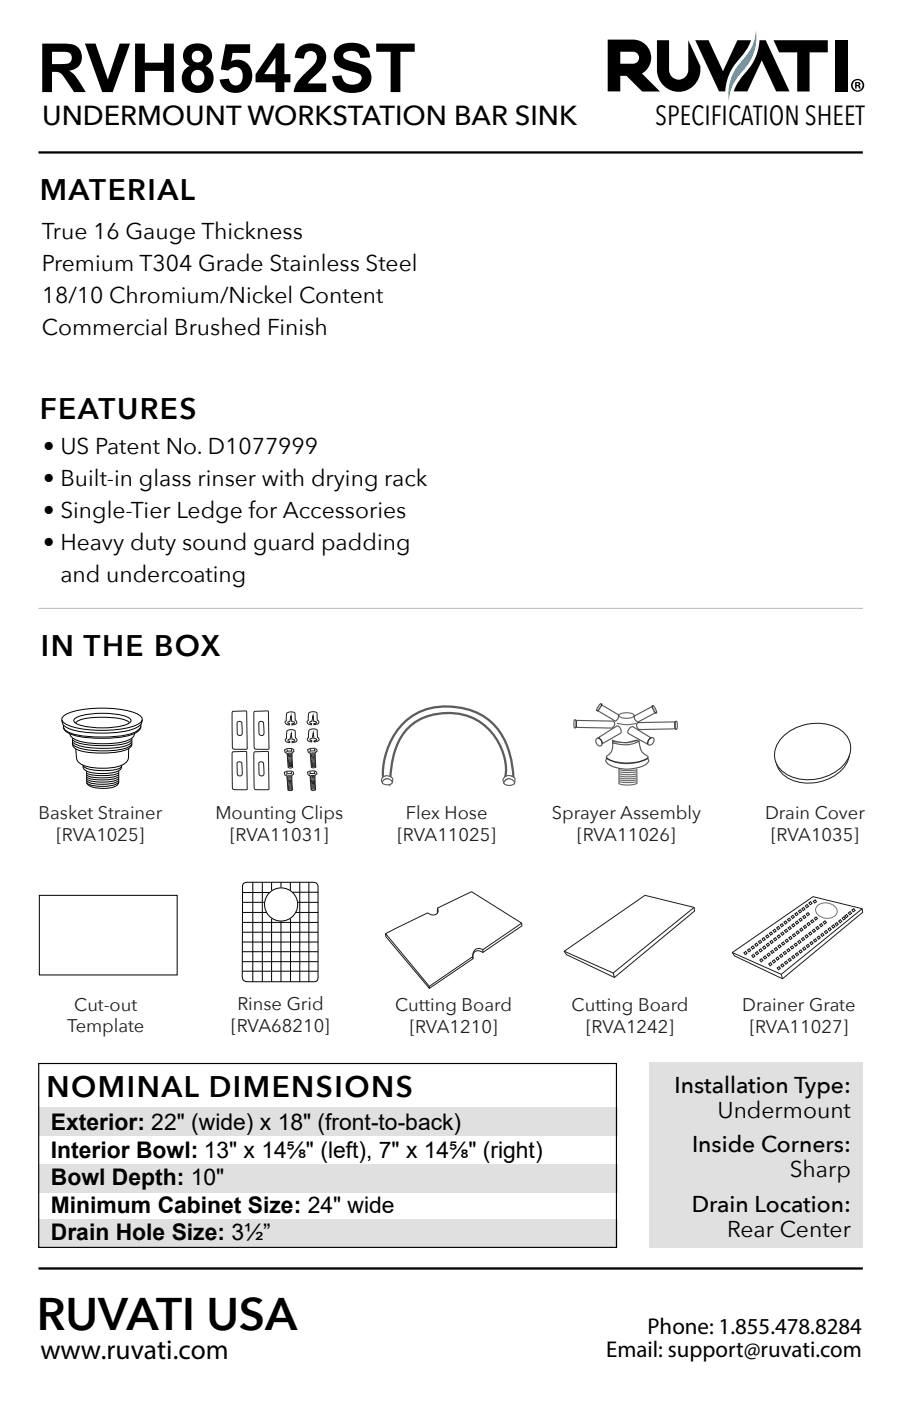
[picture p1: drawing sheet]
<svg xmlns="http://www.w3.org/2000/svg" width="140mm" height="216mm" viewBox="0 0 140 216" stroke-linecap="round" stroke-linejoin="round" font-family="sans-serif">
<!-- layer: Header/Footer -->
<g fill="#000">
<path d="M95.6 8v1.8h2a.92 .92 0 0 0 .9-.9 .92 .92 0 0 0-.9-.9zM93.7 6.1h3.9a2.79 2.79 0 0 1 2.7 2.1 2.79 2.79 0 0 1-1.3 3.1l2.8 2.8h-2.8l-2.4-2.4h-1v2.4h-1.9z" fill-rule="evenodd"/>
<path d="M101.3 6.2h1.9v4.6a1.48 1.48 0 0 0 1.4 1.5 1.48 1.48 0 0 0 1.5-1.5v-4.6l1.9 4a3.6 3.6 0 0 1-1 3 3.3 3.3 0 0 1-4.7 0 3.4 3.4 0 0 1-1-2.4z" fill-rule="evenodd"/>
<path d="M107.2 6.2h2.1l2.2 4.8 2.2-4.8h2.1a12.9 12.9 0 0 1-2.4 3.6l-.6 .9-.5 1.1-.3 1.1-.2 1.2h-.9z" fill-rule="evenodd"/>
<path d="M117.1 6.2h1l3.6 7.9h-2l-2.2-4.8-2.3 4.8h-2.1a12.9 12.9 0 0 1 2.4-3.6l.1-.2a7.6 7.6 0 0 0 1.5-4.1z" fill-rule="evenodd"/>
<path d="M119.3 6.2h8.3v1.9h-2.8v6h-1.9v-6h-2.8z" fill-rule="evenodd"/>
<path d="M128.8 6.2h1.9v7.9h-1.9z" fill-rule="evenodd"/>
</g>
<path d="M116.6 4.7a7.7 7.7 0 0 1-2.4 6.6 6.7 6.7 0 0 0-1.8 4.3 7.7 7.7 0 0 1 2.3-6.6 6.7 6.7 0 0 0 1.9-4.3z" fill-rule="evenodd" fill="#00aeef"/>
<path d="M132.1 12.8v.3h.3v-.2zM131.9 12.7h.7l.1 .2-.2 .3 .2 .5h-.2l-.2-.4h-.1h-.1v.4h-.2zM131.5 13.2a.78 .78 0 0 0 1.5 0 .78 .78 0 0 0-1.5 0zM131.2 13.1a1.05 1.05 0 0 1 2.1 0 1.05 1.05 0 0 1-2.1 0z" fill="#000"/>
<path d="M5.9 23.5h127.1M5.9 195.5h127.1" fill="none" stroke="#000" stroke-width=".35"/>
<path d="M5.9 93.8h127.1" fill="none" stroke="#bfbebe" stroke-width=".18"/>
<g fill="#e0e0e0">
<path d="M5.9 170.6h89.3v4.4h-89.3z"/>
<path d="M5.9 179.4h89.3v4.4h-89.3z"/>
<path d="M100.1 163.7h32.9v28.7h-32.9z"/>
<path d="M5.9 187.9h89.3v4.4h-89.3z"/>
</g>
<path d="M6 163.9h89.1v28.3h-89.1z" fill="none" stroke="#000" stroke-width=".18"/>
<g fill="none" stroke="#000" stroke-width=".15">
<path d="M9.9 110.2a13.2 13.2 0 0 1 6.9-1 10 10 0 0 1 4.7 1l.3 .3 .1 .3a1.74 1.74 0 0 1-1.4 1.1 18 18 0 0 1-10.1-.2l-.8-.6-.1-.3 .1-.3zM11.2 113.8v.5a1.16 1.16 0 0 0 1 1.3 14.5 14.5 0 0 0 7.4-.1l.3-.2 .4-.4v-1.1M11.5 110.8a7.6 7.6 0 0 1 4.3-.9 7.6 7.6 0 0 1 4.3 .9l.1 .2a1.86 1.86 0 0 1-1.7 .9 13.2 13.2 0 0 1-6.7-.4l-.3-.2-.1-.3zM12.8 117.9a1.16 1.16 0 0 0 1 .6 9.3 9.3 0 0 0 4.7-.2l.3-.4M12.8 118.1a.68 .68 0 0 0 .4 .7 7.6 7.6 0 0 0 5.1 0 .64 .64 0 0 0 .4-.6M18.3 119.1a2.34 2.34 0 0 1-1.4 .4 7.8 7.8 0 0 1-3.5-.3M18.3 119.4a2.21 2.21 0 0 1-1.4 .4 7.1 7.1 0 0 1-3.5-.3M18.3 119.7a2.18 2.18 0 0 1-1.4 .4 6.9 6.9 0 0 1-3.5-.3M18.3 118.8v1.7l-.2 .4a4.1 4.1 0 0 1-3.2 .5 1.48 1.48 0 0 1-1.5-.8l-.1-1.7M19.8 115.4v1.5a1.45 1.45 0 0 1-.9 1 9.6 9.6 0 0 1-6.1 0 1.4 1.4 0 0 1-1-1l-.1-1.5M20 111.4l-.1-.1a2.78 2.78 0 0 0-1.6-.6 13 13 0 0 0-6.2 .4l-.5 .3M20.3 114a1.21 1.21 0 0 1-.9 .6 16.5 16.5 0 0 1-7.7-.2l-.5-.4"/>
<path d="M20.3 114.3a1.23 1.23 0 0 1-.9 .6 15.3 15.3 0 0 1-7.7-.2l-.5-.4M20.3 114.7a1.24 1.24 0 0 1-.9 .6 14.6 14.6 0 0 1-7.7-.2l-.5-.4M20.7 113.1a.86 .86 0 0 1-.5 .7 8.1 8.1 0 0 1-4.3 .8 7.8 7.8 0 0 1-4.9-1l-.2-.5M21.7 112a1.43 1.43 0 0 1-.9 1 17.1 17.1 0 0 1-9.3 .3 2.14 2.14 0 0 1-1.7-1.2M21.7 111.6a1.06 1.06 0 0 1-.8 1.2 11.4 11.4 0 0 1-5.2 .8 10.2 10.2 0 0 1-5.6-1.1 .73 .73 0 0 1-.3-.7M21.9 110.9v.2a1.53 1.53 0 0 1-1.4 1.3 19.5 19.5 0 0 1-9.5 0l-.6-.2a1.24 1.24 0 0 1-.9-1.3M6.1 138h21.2v12.2h-21.2zM18.3 120a2.11 2.11 0 0 1-1.4 .5 6.5 6.5 0 0 1-3.5-.4M18.3 120.3v.1a2.61 2.61 0 0 1-1.6 .4 5.8 5.8 0 0 1-3.3-.4M18.3 120.6a2.43 2.43 0 0 1-1.6 .5 5.9 5.9 0 0 1-3.2-.3l-.1-.2M37.4 139.1h3.4M37.4 137.5h4.2"/>
<path d="M37.5 136.2l.2-.1 .4-.1h10.2l.6 .2 .1 .5 .1 13.8-.2 .6-.5 .2h-10.2l-.5-.1a.97 .97 0 0 1-.3-1zM39 136v15.3M40.4 136v15.3M41.9 135.9v1.3M43.3 136v.8M44.8 136v1.2M45.1 137.5h4M45.9 139.1h3.2M46.2 136v15.3M47.6 136v15.3M37.4 140.6h3.7M37.4 142.1h11.6"/>
<path d="M37.4 143.7h11.6M37.4 145.2h11.6M37.4 146.7h11.6M37.4 148.2h11.6M37.4 149.7h11.6M41.9 141.6v9.6M43.3 142v9.3M44.8 141.6v9.6M45.6 140.6h3.5"/>
<circle cx="43.3" cy="139.4" r="2.56"/>
</g>
<path d="M67.5 139.9l-.1 .9M59.5 143.9l6.7 8.1v.3l-6.7-8zM59.5 143.9l6.4-3.2a.96 .96 0 0 0 1.7-.4l-.1-.4 5.2-2.5 7.7 4.9-5.9 4a1.01 1.01 0 0 0-1.2 0 1.01 1.01 0 0 0-.4 1.1l-6.7 4.6M72.9 147.4v.3M74.5 146.3l-.1 .5M80.4 142.3l.1 .4-6.1 4.1a.9 .9 0 0 0-1.1-.2 .9 .9 0 0 0-.4 1.1l-6.7 4.6" fill="none" stroke="#211e1e" stroke-width=".15"/>
<path d="M62.6 111.1a10.4 10.4 0 0 1 12-.7 10.3 10.3 0 0 1 4.3 7.4l.4 2.9-.1-.2a.72 .72 0 0 0-.5-.8l-.8 .6a8.9 8.9 0 0 0-7.4-10.3 8.7 8.7 0 0 0-8.3 3.1 14.9 14.9 0 0 0-2.1 7.6l-.4-.9-.1-.1-.2 .1-.3 .5a11.1 11.1 0 0 1 3.5-9.2z" fill="#fff"/>
<path d="M62.6 111.1a10.4 10.4 0 0 1 12-.7 10.3 10.3 0 0 1 4.3 7.4l.4 2.9-.1-.2a.72 .72 0 0 0-.5-.8l-.8 .6a8.9 8.9 0 0 0-7.4-10.3 8.7 8.7 0 0 0-8.3 3.1 14.9 14.9 0 0 0-2.1 7.6l-.4-.9-.1-.1-.2 .1-.3 .5a11.1 11.1 0 0 1 3.5-9.2z" fill="none" stroke="#050504" stroke-width=".35"/>
<path d="M77.8 119.8a1.11 1.11 0 0 1 1.6 .2v.6l-.2 .1-.1-.1a.7 .7 0 0 0-.7-.6 .7 .7 0 0 0-.7 .7v-.1a.56 .56 0 0 1 .1-.8z" fill="#fff"/>
<path d="M77.8 119.8a1.11 1.11 0 0 1 1.6 .2v.6l-.2 .1-.1-.1a.7 .7 0 0 0-.7-.6 .7 .7 0 0 0-.7 .7v-.1a.56 .56 0 0 1 .1-.8z" fill="none" stroke="#050504" stroke-width=".18"/>
<path d="M77.9 120.3a.83 .83 0 0 1 1.4 .4 1.11 1.11 0 0 1-1.6 0z" fill="#fff"/>
<path d="M77.9 120.3a.83 .83 0 0 1 1.4 .4 1.11 1.11 0 0 1-1.6 0z" fill="none" stroke="#050504" stroke-width=".18"/>
<path d="M59 119.8a1.07 1.07 0 0 1 1.6 .2l-.1 .5-.1 .1-.1-.1a.67 .67 0 0 0-.7-.5 .67 .67 0 0 0-.6 .6l-.1-.1a.51 .51 0 0 1 .1-.7z" fill="#fff"/>
<path d="M59 119.8a1.07 1.07 0 0 1 1.6 .2l-.1 .5-.1 .1-.1-.1a.67 .67 0 0 0-.7-.5 .67 .67 0 0 0-.6 .6l-.1-.1a.51 .51 0 0 1 .1-.7z" fill="none" stroke="#050504" stroke-width=".18"/>
<path d="M59.1 120.2a.79 .79 0 0 1 1.4 .4 1.07 1.07 0 0 1-1.5 0z" fill="#fff"/>
<path d="M97.2 112.1l.4-.1 2.8 1.7-.4 .3-.2 .7-2.9-1.7-.1-.2 .1-.4zM97.8 110.4l2.8-1.6 .5 1-2.7 1.5-.1-.1a.87 .87 0 0 1-.5-.8zM100.3 113.8l.4-.1a.72 .72 0 0 1 0 .8 .72 .72 0 0 1-.7 .3 .71 .71 0 0 1 .3-1zM59.1 120.2a.79 .79 0 0 1 1.4 .4 1.07 1.07 0 0 1-1.5 0z" fill="none" stroke="#050504" stroke-width=".18"/>
<path d="M107 139.8l-12.5 10.1-7.5-3.3M87 146.6l12.4-8.6 7.6 1.8 .1 .6-12.4 10.2-7.4-3.5zM94.5 149.9l.2 .7" fill="none" stroke="#201d1e" stroke-width=".15"/>
<path d="M100.6 108.8h.2l.3 .5 .1 .6h-.2l-.1-.2-.3-.6z" fill="#fff"/>
<path d="M88.5 111l.1-.1a.97 .97 0 0 1 .2 1.2l-.2 .1-.1-.1zM88.9 111l5.7 .1a.63 .63 0 0 1-.2 1.1l-5.5-.1zM92 113.8a.7 .7 0 0 1 .7 .4 .7 .7 0 0 1 0 .7 .7 .7 0 0 1-.7-.3 .7 .7 0 0 1 0-.8zM92.3 113.7l2.8-1.8a.82 .82 0 0 1 .6 1.1l-2.8 1.6-.1-.5zM92.7 108.6l2.7 1.6v.1a.87 .87 0 0 1-.5 .8l-2.8-1.6zM100.6 108.8h.2l.3 .5 .1 .6h-.2l-.1-.2-.3-.6z" fill="none" stroke="#050504" stroke-width=".18"/>
<path d="M92.4 108.6l.4-.1-.3 .6-.3 .4h-.2v-.1z" fill="#fff"/>
<path d="M92.4 108.6l.4-.1-.3 .6-.3 .4h-.2v-.1z" fill="none" stroke="#050504" stroke-width=".18"/>
<path d="M94.4 113.9a4.5 4.5 0 0 0 3.8 0l.5 .2a7.3 7.3 0 0 1-4.3 .2z" fill="#050504"/>
<path d="M93.6 116.8a6.1 6.1 0 0 0 6.2 0l.2 .4a3 3 0 0 1-2.6 1.3h-1.2a5.1 5.1 0 0 1-2.5-.8l-.3-.5zM94.5 114.5a5.1 5.1 0 0 0 4-.3 2.34 2.34 0 0 0 1.4 2.3v.2a2.24 2.24 0 0 1-1.8 .8 7.8 7.8 0 0 1-4.5-.6l-.1-.2 .1-.2a1.88 1.88 0 0 0 .9-2zM98.4 111.4l5.6-.2v1.1l-5.4 .1a.63 .63 0 0 1-.2-1zM104.2 111.2h.2v.3v.6l-.1 .3-.2-.3z" fill="none" stroke="#050504" stroke-width=".18"/>
<path d="M95.1 111.4a5.3 5.3 0 0 0 3 0M95.4 118.6a6.9 6.9 0 0 0 2.8 0M95.4 118.4v2.4a4.3 4.3 0 0 0 2.8-.1v-2.2M95.4 118.9a7.3 7.3 0 0 0 2.8 0M95.4 119.2a6.8 6.8 0 0 0 2.8 .1M95.4 119.9a6.8 6.8 0 0 0 2.8 0M95.5 119.6a6.6 6.6 0 0 0 2.7 0M95.5 110.1a2.39 2.39 0 0 1 2.2 0l.1 .2a1.84 1.84 0 0 1-2.4 0zM95.4 120.4a6.8 6.8 0 0 0 2.8 .1M95.4 120.2a6.8 6.8 0 0 0 2.8 0" fill="none" stroke="#211e1e" stroke-width=".18"/>
<path d="M121.1 114.1a7.1 7.1 0 0 1 8.7-.6 3.4 3.4 0 0 1-.3 5.4 7.1 7.1 0 0 1-8.6 .6 3.4 3.4 0 0 1 .2-5.4z" fill="#fff"/>
<path d="M121.1 114.1a7.1 7.1 0 0 1 8.7-.6 3.4 3.4 0 0 1-.3 5.4 7.1 7.1 0 0 1-8.6 .6 3.4 3.4 0 0 1 .2-5.4z" fill="none" stroke="#211e1e" stroke-width=".15"/>
<path d="M120.9 113.3a7.4 7.4 0 0 1 9-.6 3.5 3.5 0 0 1-.2 5.6 7.4 7.4 0 0 1-9 .6 3.5 3.5 0 0 1 .2-5.6z" fill="#fff"/>
<path d="M120.9 113.3a7.4 7.4 0 0 1 9-.6 3.5 3.5 0 0 1-.2 5.6 7.4 7.4 0 0 1-9 .6 3.5 3.5 0 0 1 .2-5.6z" fill="none" stroke="#211e1e" stroke-width=".16"/>
<path d="M112.9 146.8l12.5-8.6 7.5 1.8 .1 .6-12.3 10.2-7.4-3.5zM120.5 150.1l.2 .7M132.9 140l-12.4 10.1-7.6-3.3" fill="none" stroke="#1f1c1e" stroke-width=".15"/>
<g fill="none" stroke="#201d1e" stroke-width=".15">
<path d="M124.2 139.6l.3-.2 .2 .3-.3 .2zM124.7 139.2l.3-.3 .2 .3-.3 .2zM125.4 138.9l.3-.2 .2 .3-.3 .2zM126.2 139.4a2.03 2.03 0 0 1 2.8 .8 1.31 1.31 0 0 1-1.7 1.3 1.31 1.31 0 0 1-1.4-1.8zM114.7 146.8l.3-.2 .2 .3-.3 .2zM115.3 146.4l.2-.2 .3 .3-.3 .2zM115.8 146l.3-.2 .2 .2-.3 .3zM115.9 147.3l.3-.2 .2 .2-.3 .3zM116.4 145.6l.3-.3 .2 .3-.3 .2zM116.5 146.8l.3-.2 .2 .3-.3 .2zM116.9 145.1l.3-.2 .2 .3-.2 .2zM117 146.4l.3-.2 .2 .3-.2 .2z"/>
<path d="M117.2 147.9l.2-.2 .2 .3-.2 .2zM117.5 144.7l.3-.2 .2 .3-.3 .2zM117.6 146l.3-.2 .2 .3-.3 .2zM117.7 147.5l.3-.2 .2 .3-.3 .2zM118.1 144.3l.2-.2 .3 .2-.3 .2zM118.2 145.6l.2-.3 .3 .3-.3 .2zM118.3 147.1l.3-.2 .2 .3-.3 .2zM118.5 148.5l.3-.2 .2 .3-.3 .2zM118.6 143.8l.3-.2 .2 .3-.3 .2zM118.7 145.1l.3-.2 .2 .3-.3 .2zM118.8 146.7l.3-.3 .2 .3-.3 .2zM119.1 148.1l.3-.2 .2 .3-.3 .2z"/>
<path d="M119.2 143.4l.3-.2 .2 .3-.3 .2zM119.3 144.7l.3-.2 .2 .3-.3 .2zM119.4 146.2l.3-.2 .2 .3-.3 .2zM119.7 147.7l.2-.2 .2 .3-.2 .2zM119.7 143l.3-.2 .2 .2-.2 .3zM119.8 149.2l.3-.2 .2 .2-.2 .3zM119.8 144.3l.3-.2 .2 .2-.2 .3zM120 145.8l.2-.2 .2 .3-.2 .2zM120.2 147.3l.3-.3 .2 .3-.3 .2zM120.3 142.6l.3-.3 .2 .3-.3 .2zM120.4 148.7l.3-.2 .2 .3-.3 .2zM120.4 143.8l.3-.2 .2 .3-.3 .2z"/>
<path d="M120.5 145.4l.3-.2 .2 .2-.3 .3zM120.8 146.8l.3-.2 .2 .3-.3 .2zM120.9 142.1l.3-.2 .2 .3-.3 .2zM121 148.3l.2-.2 .3 .3-.3 .2zM121 143.4l.2-.2 .3 .3-.3 .2zM121.1 144.9l.3-.2 .2 .3-.3 .2zM121.3 146.4l.3-.2 .2 .3-.3 .2zM121.4 141.7l.3-.2 .2 .3-.3 .2zM121.5 147.9l.3-.2 .2 .3-.3 .2zM121.5 143l.3-.2 .2 .3-.3 .2zM121.6 144.5l.3-.2 .2 .3-.3 .2zM121.9 146l.3-.2 .2 .2-.3 .3z"/>
<path d="M122 141.3l.3-.2 .2 .2-.3 .2zM122.1 147.5l.3-.3 .2 .3-.3 .2zM122.1 142.6l.3-.3 .2 .3-.3 .2zM122.2 144.1l.3-.2 .2 .3-.3 .2zM122.5 145.5l.2-.2 .2 .3-.2 .2zM122.6 140.8l.2-.2 .2 .3-.2 .2zM122.6 147l.3-.2 .2 .3-.2 .2zM122.6 142.1l.3-.2 .2 .3-.2 .2zM122.8 143.7l.2-.3 .3 .3-.3 .2zM123 145.1l.3-.2 .2 .3-.3 .2zM123.1 140.4l.3-.2 .2 .3-.3 .2zM123.2 146.6l.3-.2 .2 .3-.3 .2z"/>
<path d="M123.2 141.7l.3-.2 .2 .3-.3 .2zM123.3 143.2l.3-.2 .2 .3-.3 .2zM123.6 144.7l.3-.2 .2 .3-.3 .2zM123.6 140.1l.3-.3 .2 .3-.2 .2zM123.8 146.2l.2-.2 .3 .2-.3 .3zM123.8 141.3l.2-.2 .3 .2-.3 .3zM123.9 142.8l.3-.2 .2 .3-.3 .2zM124.1 144.3l.3-.3 .2 .3-.3 .2zM124.3 145.7l.3-.2 .2 .3-.3 .2zM124.3 140.8l.3-.2 .2 .3-.3 .2zM124.4 142.4l.3-.2 .2 .2-.2 .3zM124.7 143.8l.3-.2 .2 .3-.3 .2z"/>
<path d="M124.9 145.3l.3-.2 .2 .3-.3 .2zM125 141.9l.3-.2 .2 .3-.3 .2zM125.3 143.4l.2-.2 .2 .3-.2 .2zM125.4 144.9l.3-.2 .2 .3-.2 .2zM125.6 141.5l.2-.2 .3 .3-.3 .2zM125.8 143l.3-.2 .2 .2-.3 .3zM126 144.5l.3-.3 .2 .3-.3 .2zM126.4 142.5l.3-.2 .2 .3-.3 .2zM126.6 144l.2-.2 .3 .3-.3 .2zM126.9 142.1l.3-.2 .2 .3-.2 .2zM127.1 143.6l.3-.2 .2 .3-.3 .2zM127.7 143.2l.3-.2 .2 .2-.3 .3z"/>
<path d="M128.2 142.7l.3-.2 .2 .3-.2 .2zM128.8 142.4l.2-.2 .3 .2-.3 .3zM129.3 141.9l.3-.2 .2 .3-.3 .2zM129.9 141.5l.2-.2 .3 .2-.3 .3zM130.3 141.1l.2-.2 .3 .3-.3 .2zM130.8 140.7l.3-.2 .2 .2-.3 .3zM131.4 140.2l.2-.2 .3 .3-.3 .2z"/>
</g>
<g fill="none" stroke="#211e1e" stroke-width=".15">
<path d="M35.8 109.7l.2-.1h1.9l.1 .1 .1 5.5v.2l-.1 .1-2.1-.1-.1-.7zM35.8 115.9h.2l1.9-.1 .1 .1 .1 5.6v.1l-.1 .1-2.1-.1-.1-.6zM36.6 111.3a.46 .46 0 0 1 .7 .1l.1 1.3a.48 .48 0 0 1-.4 .6h-.2a1.47 1.47 0 0 1-.2-1.2zM36.6 117.5a.46 .46 0 0 1 .7 .1l.1 1.3a.48 .48 0 0 1-.4 .7l-.2-.1a1.47 1.47 0 0 1-.2-1.2zM39.2 109.7l.1-.1h2l.1 .1 .1 5.5v.2l-.2 .1-2-.1-.1-.7zM39.2 115.9h.1l2-.1 .1 .1 .1 5.6v.1l-.2 .1-2-.1-.1-.6zM40 111.3a.46 .46 0 0 1 .6 .1l.1 1.3a.48 .48 0 0 1-.3 .6h-.3a1.47 1.47 0 0 1-.2-1.2zM40 117.5a.46 .46 0 0 1 .6 .1l.1 1.3a.48 .48 0 0 1-.3 .7l-.3-.1a1.47 1.47 0 0 1-.2-1.2zM43.8 119l.4-.1 .7-.1 .3 .2 .1 .3-.3 .2 .1 2.3h-.7l-.2-2.2a.41 .41 0 0 1-.4-.6zM43.9 115.6l.3-.2 .8-.1 .3 .2v.3l-.3 .2 .1 2.3h-.6l-.2-2.2a.41 .41 0 0 1-.4-.5zM44.2 119l.1 .2M44.3 109.9a1.1 1.1 0 0 1 1.2 0v1.1l.3 .4-.1 .1-.7 .2v-.2l.4-.1-.4-.2-.1-.9-.2 .9-.3 .2 .2 .1v.2h-.3l-.3-.3-.1-.1 .2-.2z"/>
<path d="M44.3 115.5v.2M44.3 112.6a1.1 1.1 0 0 1 1.2 0l.1 1.1 .2 .4-.1 .2-.7 .2v-.2l.5-.2-.5-.2-.1-.9-.2 .9-.3 .2 .3 .2v.1h-.3l-.4-.2v-.2l.2-.2zM44.9 118.9v.3M44.9 115.4v.3M45 119.6l-.4-.1-.4 .1M45 119.8l-.4-.1-.3 .1M45 119.9h-.4l-.3 .1M45 116.1h-.3h-.4M45 116.3l-.3-.1-.4 .1M45 116.6h-.3l-.4 .1M45 116.5l-.3-.1-.4 .1M45 116.8h-.3l-.4 .1"/>
<path d="M45 117h-.3l-.4 .1M45.1 119.3l-.8-.1-.2 .2M45.1 117.4l-.4-.1-.3 .1M45.1 117.2l-.4-.1-.3 .1M45.1 117.7l-.4-.1-.3 .1M45.1 117.5h-.4l-.3 .1M45.1 115.8l-.8-.1-.2 .2M45.1 118h-.3l-.4 .1M45.1 117.9l-.3-.1-.4 .1M45.1 118.2a.56 .56 0 0 0-.7 0M47.4 119l.4-.2h.7l.3 .2 .1 .3-.3 .2v2.2h-.6l-.2-2.2a.41 .41 0 0 1-.4-.5zM47.4 115.5l.4-.2h.7l.3 .2 .1 .3-.3 .2 .1 2.3h-.7l-.2-2.3a.41 .41 0 0 1-.4-.5z"/>
<path d="M47.7 109.8a1.1 1.1 0 0 1 1.2 .1v1.1l.3 .3-.1 .2-.7 .2v-.2l.4-.2-.4-.2-.1-.8-.2 .9-.4 .1 .3 .2v.2l-.3-.1-.3-.2-.1-.1 .2-.3zM47.7 112.5a1.1 1.1 0 0 1 1.2 0v1.1l.3 .4-.1 .2-.7 .1v-.1l.4-.2-.4-.2-.1-.9-.2 .9-.3 .2 .3 .1v.2h-.4l-.3-.3v-.1l.2-.2zM47.8 118.9l.1 .3M47.8 115.5l.1 .2M48.5 118.9v.3M48.5 115.4v.3M48.5 119.6l-.3-.1-.4 .1M48.5 119.7h-.3l-.4 .1M48.6 119.9l-.4-.1-.4 .2M48.6 116.1l-.4-.1-.4 .1M48.6 116.3l-.4-.1-.3 .1M48.6 116.6l-.4-.1-.3 .1"/>
<path d="M48.6 116.4h-.4l-.3 .1M48.6 116.8l-.3-.1-.4 .2M48.6 117l-.3-.1-.4 .1M48.6 119.3l-.7-.1-.2 .1M48.6 117.3h-.3l-.3 .1M48.6 117.2l-.3-.1-.4 .1M48.7 117.7l-.4-.1-.3 .1M48.7 117.5l-.4-.1-.3 .1M48.7 115.8l-.8-.1-.2 .1M48.7 118l-.4-.1-.3 .1M48.7 117.8h-.4l-.3 .1M48.7 118.2a.56 .56 0 0 0-.7 0"/>
<path d="M45 120.1l-.4-.1-.3 .2M45 120.3h-.3l-.4 .1M45 120.5l-.3-.1-.4 .1M45 120.8h-.3l-.3 .1M45 120.7l-.3-.1-.4 .1M45.1 121.2l-.4-.1-.3 .1M45.1 121h-.4l-.3 .1M45.1 121.5l-.4-.1-.3 .1M45.1 121.3h-.4l-.3 .1M45.1 121.7a.56 .56 0 0 0-.7 0M48.6 120.1l-.4-.1-.3 .1M48.6 120.3l-.4-.1-.3 .1"/>
<path d="M48.6 120.5l-.4-.1-.3 .1M48.6 120.8l-.3-.1-.4 .1M48.6 120.6h-.3l-.4 .1M48.6 121.2l-.3-.1-.3 .1M48.6 121l-.3-.1-.4 .1M48.6 121.5l-.3-.1-.3 .1M48.6 121.3l-.3-.1-.3 .2M48.7 121.7a.56 .56 0 0 0-.7 0"/>
</g>
<text font-size="10.4" x="5.7" y="14.2">RVH8542ST</text>
<text font-size="7" x="5.7" y="204.9">RUVATI USA</text>
<g font-size="4.6">
<text x="6.1" y="30.8">MATERIAL</text>
<text x="6.1" y="64.5">FEATURES</text>
<text x="6.3" y="101.1">IN THE BOX</text>
<text x="7.2" y="169">NOMINAL DIMENSIONS</text>
</g>
<g font-size="4.2">
<text x="6.5" y="19.2">UNDERMOUNT WORKSTATION BAR SINK</text>
<text x="101" y="19.2">SPECIFICATION SHEET</text>
<text x="6.2" y="209.5">www.ruvati.com</text>
</g>
<g font-size="3.5">
<text x="6.5" y="36.9">True 16 Gauge Thickness</text>
<text x="6.5" y="41.8">Premium T304 Grade Stainless Steel</text>
<text x="6.5" y="46.7">18/10 Chromium/Nickel Content</text>
<text x="6.5" y="51.7">Commercial Brushed Finish</text>
<text x="6.7" y="69.9">• US Patent No. D1077999</text>
<text x="6.7" y="74.9">• Built-in glass rinser with drying rack</text>
<text x="6.7" y="79.8">• Single-Tier Ledge for Accessories</text>
<text x="6.7" y="84.7">• Heavy duty sound guard padding</text>
<text x="9.3" y="89.7">and undercoating</text>
<text x="104" y="168.4">Installation Type:</text>
<text x="110.6" y="172.2">Undermount</text>
<text x="7.8" y="174.2">Exterior: 22&quot; (wide) x 18&quot; (front-to-back)</text>
<text x="7.8" y="178.4">Interior Bowl: 13&quot; x 14⁵⁄8&quot; (left), 7&quot; x 14⁵⁄8&quot; (right)</text>
<text x="106.7" y="177.5">Inside Corners:</text>
<text x="7.8" y="182.6">Bowl Depth: 10&quot;</text>
<text x="121.8" y="181.4">Sharp</text>
<text x="7.8" y="186.9">Minimum Cabinet Size: 24&quot; wide</text>
<text x="7.8" y="191.1">Drain Hole Size: 3¹⁄2”</text>
<text x="106.7" y="186.7">Drain Location:</text>
<text x="112.1" y="190.6">Rear Center</text>
<text x="93.5" y="209.1">Email: support@ruvati.com</text>
<text x="99.9" y="205.6">Phone: 1.855.478.8284</text>
</g>
<g font-size="2.8" fill="#211e1e">
<text x="5.9" y="126.2">Basket Strainer</text>
<text x="8.7" y="129.6">[RVA1025]</text>
<text x="33.2" y="126.2">Mounting Clips</text>
<text x="35.5" y="129.5">[RVA11031]</text>
<text x="61.3" y="129.7">[RVA11025]</text>
<text x="62.6" y="126.3">Flex Hose</text>
<text x="85.1" y="126.2">Sprayer Assembly</text>
<text x="89" y="129.6">[RVA11026]</text>
<text x="118" y="126.2">Drain Cover</text>
<text x="118.9" y="129.6">[RVA1035]</text>
<text x="11.4" y="155.7">Cut-out</text>
<text x="36.6" y="155.7">Rinse Grid</text>
<text x="60.9" y="155.8">Cutting Board</text>
<text x="88.1" y="155.7">Cutting Board</text>
<text x="114.5" y="155.7">Drainer Grate</text>
<text x="10.3" y="159.1">Template</text>
<text x="35.7" y="159.1">[RVA68210]</text>
<text x="63.2" y="159.2">[RVA1210]</text>
<text x="90.4" y="159.1">[RVA1242]</text>
<text x="115.6" y="159.1">[RVA11027]</text>
</g>
</svg>
